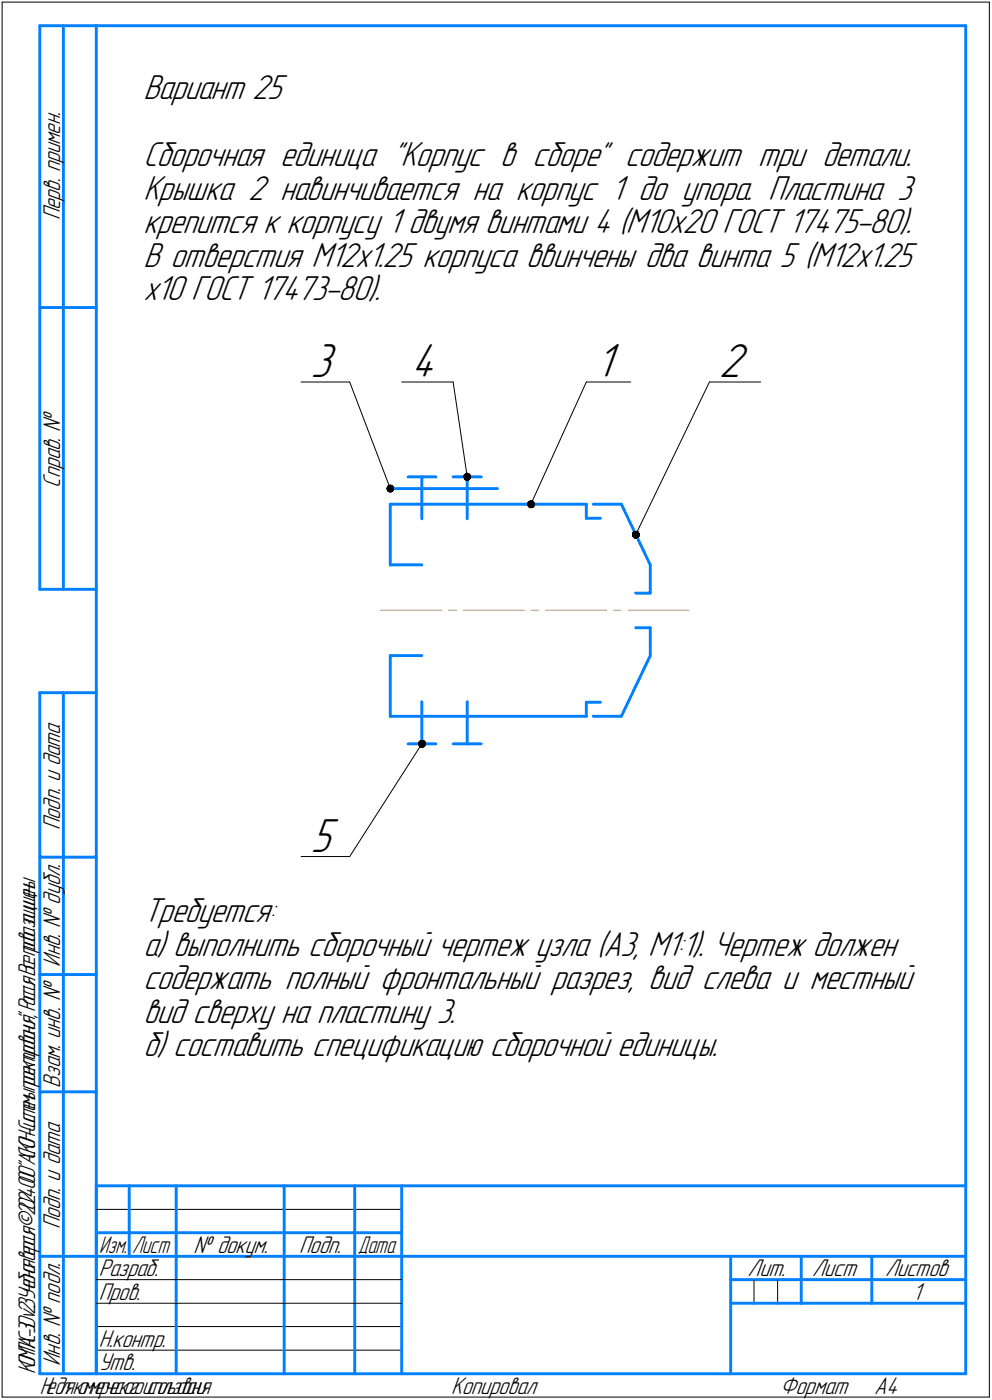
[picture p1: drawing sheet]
<svg xmlns="http://www.w3.org/2000/svg" width="211mm" height="298mm" viewBox="0 0 211 298" stroke-linecap="round" stroke-linejoin="round" font-family="sans-serif">
<g fill="none" stroke="#000" stroke-width=".21">
<path d="M.5 .5h210zM.5 .5v297zM210.5 .5v297zM64.1 81.3h10.3zM74.4 81.3l8.6 22.7zM85.5 81.3h10.9zM96.4 81.3l3 20.2zM124.7 81.3l-11.8 26.1zM124.7 81.3h9.5zM150.9 81.3l-15.7 32.5zM150.9 81.3h10.9zM89.7 158.4l-15.3 24z"/>
<path d="M64.1 182.4h10.3zM20.5 257.5h65zM20.5 272.5h17zM20.5 277.5h17zM37.5 272.5h23zM37.5 277.5h23zM60.5 272.5h15zM60.5 277.5h15zM75.5 272.5h10zM75.5 277.5h10zM160.4 272.5v5zM165.4 272.5v5z"/>
<path d="M.5 297.5h210zM20.5 282.4h65zM20.5 287.5h65z"/>
</g>
<g fill="none" stroke="#0080ff" stroke-width=".62">
<path d="M8.5 5.5v120zM8.5 5.5h12zM13.5 5.5v120zM20.5 5.5h185zM20.5 5.5v287zM205.5 5.5v287zM8.5 65.5h12zM83 107.4v12.9zM83 107.4h41.7zM83 104h22.8zM86.8 101.5h2.9zM89.7 101.5v9z"/>
<path d="M89.7 101.5h3zM96.4 101.5h3zM99.4 101.5v9zM99.4 101.5h3zM124.7 107.4v2.9zM124.7 110.3h3zM126.2 107.4h6zM132.2 107.4l6.1 12.9zM8.5 125.5h12zM83 139.6h6.7zM83 139.6v12.9zM83 120.3h6.7z"/>
<path d="M135.2 133.7h3.1zM135.2 126.3h3.1zM138.3 139.6l-6.1 12.9zM138.3 133.7v5.9zM138.3 120.3v6zM8.5 147.5v145zM8.5 147.5h12zM13.5 147.5v145zM83 152.5h41.7zM86.8 158.4h2.9zM89.7 149.4v9zM89.7 158.4h3z"/>
<path d="M96.4 158.4h3zM99.4 149.4v9zM99.4 158.4h3zM124.7 149.5v3zM124.7 149.5h3zM126.2 152.5h6zM8.5 182.5h12zM8.5 207.5h12zM8.5 232.5h12zM20.5 252.5h185zM20.5 252.5v40zM27.5 252.5v15z"/>
<path d="M37.5 252.5v25zM60.5 252.5v25zM75.5 252.5v25zM85.5 252.5v40zM8.5 267.5h12zM20.5 262.5h7zM20.5 267.5h7zM27.5 262.5h10zM27.5 267.5h10zM37.5 277.5v15zM37.5 262.5h23zM37.5 267.5h23z"/>
<path d="M60.5 277.5v15zM60.5 262.5h15zM60.5 267.5h15zM75.5 277.5v15zM75.5 262.5h10zM75.5 267.5h10zM85.5 267.5h120zM155.4 267.5v25zM155.4 272.5h15.1zM155.4 277.5h5zM160.4 277.5h5zM165.4 277.5h5.1z"/>
<path d="M170.5 267.5v10zM170.5 272.5h35zM170.5 277.5h15zM185.5 267.5v10zM185.5 277.5h20zM8.5 292.5h12zM20.5 292.5h185z"/>
</g>
<path d="M81 129.9h13zM95.4 129.9h1.7zM98.6 129.9h12.9zM113 129.9h1.6zM116.1 129.9h12.9zM130.6 129.9h1.5zM133.7 129.9h12.9z" fill="none" stroke="#ff8000" stroke-width=".21"/>
<g fill="#fff" stroke="#fff" stroke-width=".21">
<path d="M126.7 72.5h5.5zM126.7 72.6h5.5zM126.7 72.6h5.5zM126.7 72.7h5.5zM126.7 72.8h5.5zM126.7 72.8h5.5zM126.7 72.9h5.5zM126.7 72.9h5.5zM126.7 73h5.5zM126.7 73h5.5zM126.7 73.1h5.5zM126.7 73.2h5.5zM126.7 73.2h5.5zM126.7 73.3h5.5zM126.7 73.3h5.5zM126.7 73.4h5.5zM126.7 73.4h5.5zM126.7 73.5h5.5zM126.7 73.5h5.5zM126.7 73.6h5.5zM126.7 73.7h5.5zM126.7 73.7h5.5zM126.7 73.8h5.5zM126.7 73.8h5.5zM126.7 73.9h5.5zM126.7 73.9h5.5zM126.7 74h5.5zM126.7 74.1h5.5zM126.7 74.1h5.5zM126.7 74.2h5.5zM126.7 74.2h5.5zM126.7 74.3h5.5zM126.7 74.3h5.5zM126.7 74.4h5.5zM126.7 74.5h5.5zM126.7 74.5h5.5zM126.7 74.6h5.5zM126.7 74.6h5.5zM126.7 74.7h5.5zM126.7 74.7h5.5zM126.7 74.8h5.5zM126.7 74.8h5.5zM126.7 74.9h5.5zM126.7 75h5.5zM126.7 75h5.5zM126.7 75.1h5.5zM126.7 75.1h5.5zM126.7 75.2h5.5zM126.7 75.2h5.5zM126.7 75.3h5.5zM126.7 75.4h5.5zM126.7 75.4h5.5zM126.7 75.5h5.5zM126.7 75.5h5.5zM126.7 75.6h5.5zM126.7 75.6h5.5zM126.7 75.7h5.5zM126.7 75.7h5.5zM126.7 75.8h5.5zM126.7 75.9h5.5zM126.7 75.9h5.5zM126.7 76h5.5zM126.7 76h5.5zM126.7 76.1h5.5zM126.7 76.1h5.5zM126.7 76.2h5.5zM126.7 76.3h5.5zM126.7 76.3h5.5zM126.7 76.4h5.5zM126.7 76.4h5.5zM126.7 76.5h5.5zM126.7 76.5h5.5zM126.7 76.6h5.5zM126.7 76.7h5.5zM126.7 76.7h5.5zM126.7 76.8h5.5zM126.7 76.8h5.5zM126.7 76.9h5.5zM126.7 76.9h5.5zM126.7 77h5.5zM126.7 77h5.5zM126.7 77.1h5.5zM126.7 77.2h5.5zM126.7 77.2h5.5zM126.7 77.3h5.5zM126.7 77.3h5.5zM126.7 77.4h5.5zM126.7 77.4h5.5zM126.7 77.5h5.5zM126.7 77.6h5.5zM126.7 77.6h5.5zM126.7 77.7h5.5zM126.7 77.7h5.5zM126.7 77.8h5.5zM126.7 77.8h5.5zM126.7 77.9h5.5zM126.7 77.9h5.5zM126.7 78h5.5zM126.7 78.1h5.5zM126.7 78.1h5.5zM126.7 78.2h5.5zM126.7 78.2h5.5zM126.7 78.3h5.5zM126.7 78.3h5.5zM126.7 78.4h5.5zM126.7 78.5h5.5zM126.7 78.5h5.5zM126.7 78.6h5.5zM126.7 78.6h5.5zM126.7 78.7h5.5zM126.7 78.7h5.5zM126.7 78.8h5.5zM126.7 78.9h5.5zM126.7 78.9h5.5zM126.7 79h5.5zM126.7 79h5.5zM126.7 79.1h5.5zM126.7 79.1h5.5zM126.7 79.2h5.5zM126.7 79.2h5.5zM126.7 79.3h5.5zM126.7 79.4h5.5zM126.7 79.4h5.5zM126.7 79.5h5.5zM126.7 79.5h5.5zM126.7 79.6h5.5zM126.7 79.6h5.5zM126.7 79.7h5.5zM126.7 79.8h5.5zM126.7 79.8h5.5zM126.7 79.9h5.5zM126.7 79.9h5.5zM126.7 80h5.5zM126.7 80h5.5zM126.7 80.1h5.5zM126.7 80.2h5.5zM126.7 80.2h5.5zM126.7 80.3h5.5zM126.7 80.3h5.5zM126.7 80.4h5.5zM126.7 80.4h5.5zM126.7 80.5h5.5zM126.7 80.5h5.5zM126.7 80.6h5.5zM126.7 80.7h5.5zM126.7 80.7h5.5zM126.7 80.8h5.5zM126.7 80.8h5.5zM126.7 80.9h5.5zM126.7 80.9h5.5zM126.7 81h5.5zM126.7 81.1h5.5zM126.7 81.1h5.5zM126.7 81.2h5.5zM126.7 81.2h5.5zM126.7 81.3h5.5zM126.7 81.3h5.5zM126.7 81.4h5.5zM126.7 81.4h5.5zM126.7 81.5h5.5zM126.7 81.6h5.5zM126.7 81.6h5.5zM126.7 81.7h5.5zM126.7 81.7h5.5zM126.7 81.8h5.5zM126.7 81.8h5.5zM126.7 81.9h5.5zM126.7 82h5.5zM126.7 82h5.5zM126.7 82.1h5.5zM126.7 82.1h5.5zM126.7 82.2h5.5zM126.7 82.2h5.5zM126.7 82.3h5.5zM126.7 82.4h5.5zM126.7 82.4h5.5z"/>
<path d="M152.9 72.5h7zM152.9 72.6h7zM152.9 72.6h7zM152.9 72.7h7zM152.9 72.8h7zM152.9 72.8h7zM152.9 72.9h7zM152.9 72.9h7zM152.9 73h7zM152.9 73h7zM152.9 73.1h7zM152.9 73.2h7zM152.9 73.2h7zM152.9 73.3h7zM152.9 73.3h7zM152.9 73.4h7zM152.9 73.4h7zM152.9 73.5h7zM152.9 73.5h7zM152.9 73.6h7zM152.9 73.7h7zM152.9 73.7h7zM152.9 73.8h7zM152.9 73.8h7zM152.9 73.9h7zM152.9 73.9h7zM152.9 74h7zM152.9 74.1h7zM152.9 74.1h7zM152.9 74.2h7zM152.9 74.2h7zM152.9 74.3h7zM152.9 74.3h7zM152.9 74.4h7zM152.9 74.5h7zM152.9 74.5h7zM152.9 74.6h7zM152.9 74.6h7zM152.9 74.7h7zM152.9 74.7h7zM152.9 74.8h7zM152.9 74.8h7zM152.9 74.9h7zM152.9 75h7zM152.9 75h7zM152.9 75.1h7zM152.9 75.1h7zM152.9 75.2h7zM152.9 75.2h7zM152.9 75.3h7zM152.9 75.4h7zM152.9 75.4h7zM152.9 75.5h7zM152.9 75.5h7zM152.9 75.6h7zM152.9 75.6h7zM152.9 75.7h7zM152.9 75.7h7zM152.9 75.8h7zM152.9 75.9h7zM152.9 75.9h7zM152.9 76h7zM152.9 76h7zM152.9 76.1h7zM152.9 76.1h7zM152.9 76.2h7zM152.9 76.3h7zM152.9 76.3h7zM152.9 76.4h7zM152.9 76.4h7zM152.9 76.5h7zM152.9 76.5h7zM152.9 76.6h7zM152.9 76.7h7zM152.9 76.7h7zM152.9 76.8h7zM152.9 76.8h7zM152.9 76.9h7zM152.9 76.9h7zM152.9 77h7zM152.9 77h7zM152.9 77.1h7zM152.9 77.2h7zM152.9 77.2h7zM152.9 77.3h7zM152.9 77.3h7zM152.9 77.4h7zM152.9 77.4h7zM152.9 77.5h7zM152.9 77.6h7zM152.9 77.6h7zM152.9 77.7h7zM152.9 77.7h7zM152.9 77.8h7zM152.9 77.8h7zM152.9 77.9h7zM152.9 77.9h7zM152.9 78h7zM152.9 78.1h7zM152.9 78.1h7zM152.9 78.2h7zM152.9 78.2h7zM152.9 78.3h7zM152.9 78.3h7zM152.9 78.4h7zM152.9 78.5h7zM152.9 78.5h7zM152.9 78.6h7zM152.9 78.6h7zM152.9 78.7h7zM152.9 78.7h7zM152.9 78.8h7zM152.9 78.9h7zM152.9 78.9h7zM152.9 79h7zM152.9 79h7zM152.9 79.1h7zM152.9 79.1h7zM152.9 79.2h7zM152.9 79.2h7zM152.9 79.3h7zM152.9 79.4h7zM152.9 79.4h7zM152.9 79.5h7zM152.9 79.5h7zM152.9 79.6h7zM152.9 79.6h7zM152.9 79.7h7zM152.9 79.8h7zM152.9 79.8h7zM152.9 79.9h7zM152.9 79.9h7zM152.9 80h7zM152.9 80h7zM152.9 80.1h7zM152.9 80.2h7zM152.9 80.2h7zM152.9 80.3h7zM152.9 80.3h7zM152.9 80.4h7zM152.9 80.4h7zM152.9 80.5h7zM152.9 80.5h7zM152.9 80.6h7zM152.9 80.7h7zM152.9 80.7h7zM152.9 80.8h7zM152.9 80.8h7zM152.9 80.9h7zM152.9 80.9h7zM152.9 81h7zM152.9 81.1h7zM152.9 81.1h7zM152.9 81.2h7zM152.9 81.2h7zM152.9 81.3h7zM152.9 81.3h7zM152.9 81.4h7zM152.9 81.4h7zM152.9 81.5h7zM152.9 81.6h7zM152.9 81.6h7zM152.9 81.7h7zM152.9 81.7h7zM152.9 81.8h7zM152.9 81.8h7zM152.9 81.9h7zM152.9 82h7zM152.9 82h7zM152.9 82.1h7zM152.9 82.1h7zM152.9 82.2h7zM152.9 82.2h7zM152.9 82.3h7zM152.9 82.4h7zM152.9 82.4h7z"/>
<path d="M66 72.5h6.4zM66 72.6h6.4zM66 72.6h6.4zM66 72.7h6.4zM66 72.8h6.4zM66 72.8h6.4zM66 72.9h6.4zM66 72.9h6.4zM66 73h6.4zM66 73h6.4zM66 73.1h6.4zM66 73.2h6.4zM66 73.2h6.4zM66 73.3h6.4zM66 73.3h6.4zM66 73.4h6.4zM66 73.4h6.4zM66 73.5h6.4zM66 73.5h6.4zM66 73.6h6.4zM66 73.7h6.4zM66 73.7h6.4zM66 73.8h6.4zM66 73.8h6.4zM66 73.9h6.4zM66 73.9h6.4zM66 74h6.4zM66 74.1h6.4zM66 74.1h6.4zM66 74.2h6.4zM66 74.2h6.4zM66 74.3h6.4zM66 74.3h6.4zM66 74.4h6.4zM66 74.5h6.4zM66 74.5h6.4zM66 74.6h6.4zM66 74.6h6.4zM66 74.7h6.4zM66 74.7h6.4zM66 74.8h6.4zM66 74.8h6.4zM66 74.9h6.4zM66 75h6.4zM66 75h6.4zM66 75.1h6.4zM66 75.1h6.4zM66 75.2h6.4zM66 75.2h6.4zM66 75.3h6.4zM66 75.4h6.4zM66 75.4h6.4zM66 75.5h6.4zM66 75.5h6.4zM66 75.6h6.4zM66 75.6h6.4zM66 75.7h6.4zM66 75.7h6.4zM66 75.8h6.4zM66 75.9h6.4zM66 75.9h6.4zM66 76h6.4zM66 76h6.4zM66 76.1h6.4zM66 76.1h6.4zM66 76.2h6.4zM66 76.3h6.4zM66 76.3h6.4zM66 76.4h6.4zM66 76.4h6.4zM66 76.5h6.4zM66 76.5h6.4zM66 76.6h6.4zM66 76.7h6.4zM66 76.7h6.4zM66 76.8h6.4zM66 76.8h6.4zM66 76.9h6.4zM66 76.9h6.4zM66 77h6.4zM66 77h6.4zM66 77.1h6.4zM66 77.2h6.4zM66 77.2h6.4zM66 77.3h6.4zM66 77.3h6.4zM66 77.4h6.4zM66 77.4h6.4zM66 77.5h6.4zM66 77.6h6.4zM66 77.6h6.4zM66 77.7h6.4zM66 77.7h6.4zM66 77.8h6.4zM66 77.8h6.4zM66 77.9h6.4zM66 77.9h6.4zM66 78h6.4zM66 78.1h6.4zM66 78.1h6.4zM66 78.2h6.4zM66 78.2h6.4zM66 78.3h6.4zM66 78.3h6.4zM66 78.4h6.4zM66 78.5h6.4zM66 78.5h6.4zM66 78.6h6.4zM66 78.6h6.4zM66 78.7h6.4zM66 78.7h6.4zM66 78.8h6.4zM66 78.9h6.4zM66 78.9h6.4zM66 79h6.4zM66 79h6.4zM66 79.1h6.4zM66 79.1h6.4zM66 79.2h6.4zM66 79.2h6.4zM66 79.3h6.4zM66 79.4h6.4zM66 79.4h6.4zM66 79.5h6.4zM66 79.5h6.4zM66 79.6h6.4zM66 79.6h6.4zM66 79.7h6.4zM66 79.8h6.4zM66 79.8h6.4zM66 79.9h6.4zM66 79.9h6.4zM66 80h6.4zM66 80h6.4zM66 80.1h6.4zM66 80.2h6.4zM66 80.2h6.4zM66 80.3h6.4zM66 80.3h6.4zM66 80.4h6.4zM66 80.4h6.4zM66 80.5h6.4zM66 80.5h6.4zM66 80.6h6.4zM66 80.7h6.4zM66 80.7h6.4zM66 80.8h6.4zM66 80.8h6.4zM66 80.9h6.4zM66 80.9h6.4zM66 81h6.4zM66 81.1h6.4zM66 81.1h6.4zM66 81.2h6.4zM66 81.2h6.4zM66 81.3h6.4zM66 81.3h6.4zM66 81.4h6.4zM66 81.4h6.4zM66 81.5h6.4zM66 81.6h6.4zM66 81.6h6.4zM66 81.7h6.4zM66 81.7h6.4zM66 81.8h6.4zM66 81.8h6.4zM66 81.9h6.4zM66 82h6.4zM66 82h6.4zM66 82.1h6.4zM66 82.1h6.4zM66 82.2h6.4zM66 82.2h6.4zM66 82.3h6.4zM66 82.4h6.4zM66 82.4h6.4z"/>
<path d="M87.5 72.5h6.9zM87.5 72.6h6.9zM87.5 72.6h6.9zM87.5 72.7h6.9zM87.5 72.8h6.9zM87.5 72.8h6.9zM87.5 72.9h6.9zM87.5 72.9h6.9zM87.5 73h6.9zM87.5 73h6.9zM87.5 73.1h6.9zM87.5 73.2h6.9zM87.5 73.2h6.9zM87.5 73.3h6.9zM87.5 73.3h6.9zM87.5 73.4h6.9zM87.5 73.4h6.9zM87.5 73.5h6.9zM87.5 73.5h6.9zM87.5 73.6h6.9zM87.5 73.7h6.9zM87.5 73.7h6.9zM87.5 73.8h6.9zM87.5 73.8h6.9zM87.5 73.9h6.9zM87.5 73.9h6.9zM87.5 74h6.9zM87.5 74.1h6.9zM87.5 74.1h6.9zM87.5 74.2h6.9zM87.5 74.2h6.9zM87.5 74.3h6.9zM87.5 74.3h6.9zM87.5 74.4h6.9zM87.5 74.5h6.9zM87.5 74.5h6.9zM87.5 74.6h6.9zM87.5 74.6h6.9zM87.5 74.7h6.9zM87.5 74.7h6.9zM87.5 74.8h6.9zM87.5 74.8h6.9zM87.5 74.9h6.9zM87.5 75h6.9zM87.5 75h6.9zM87.5 75.1h6.9zM87.5 75.1h6.9zM87.5 75.2h6.9zM87.5 75.2h6.9zM87.5 75.3h6.9zM87.5 75.4h6.9zM87.5 75.4h6.9zM87.5 75.5h6.9zM87.5 75.5h6.9zM87.5 75.6h6.9zM87.5 75.6h6.9zM87.5 75.7h6.9zM87.5 75.7h6.9zM87.5 75.8h6.9zM87.5 75.9h6.9zM87.5 75.9h6.9zM87.5 76h6.9zM87.5 76h6.9zM87.5 76.1h6.9zM87.5 76.1h6.9zM87.5 76.2h6.9zM87.5 76.3h6.9zM87.5 76.3h6.9zM87.5 76.4h6.9zM87.5 76.4h6.9zM87.5 76.5h6.9zM87.5 76.5h6.9zM87.5 76.6h6.9zM87.5 76.7h6.9zM87.5 76.7h6.9zM87.5 76.8h6.9zM87.5 76.8h6.9zM87.5 76.9h6.9zM87.5 76.9h6.9zM87.5 77h6.9zM87.5 77h6.9zM87.5 77.1h6.9zM87.5 77.2h6.9zM87.5 77.2h6.9zM87.5 77.3h6.9zM87.5 77.3h6.9zM87.5 77.4h6.9zM87.5 77.4h6.9zM87.5 77.5h6.9zM87.5 77.6h6.9zM87.5 77.6h6.9zM87.5 77.7h6.9zM87.5 77.7h6.9zM87.5 77.8h6.9zM87.5 77.8h6.9zM87.5 77.9h6.9zM87.5 77.9h6.9zM87.5 78h6.9zM87.5 78.1h6.9zM87.5 78.1h6.9zM87.5 78.2h6.9zM87.5 78.2h6.9zM87.5 78.3h6.9zM87.5 78.3h6.9zM87.5 78.4h6.9zM87.5 78.5h6.9zM87.5 78.5h6.9zM87.5 78.6h6.9zM87.5 78.6h6.9zM87.5 78.7h6.9zM87.5 78.7h6.9zM87.5 78.8h6.9zM87.5 78.9h6.9zM87.5 78.9h6.9zM87.5 79h6.9zM87.5 79h6.9zM87.5 79.1h6.9zM87.5 79.1h6.9zM87.5 79.2h6.9zM87.5 79.2h6.9zM87.5 79.3h6.9zM87.5 79.4h6.9zM87.5 79.4h6.9zM87.5 79.5h6.9zM87.5 79.5h6.9zM87.5 79.6h6.9zM87.5 79.6h6.9zM87.5 79.7h6.9zM87.5 79.8h6.9zM87.5 79.8h6.9zM87.5 79.9h6.9zM87.5 79.9h6.9zM87.5 80h6.9zM87.5 80h6.9zM87.5 80.1h6.9zM87.5 80.2h6.9zM87.5 80.2h6.9zM87.5 80.3h6.9zM87.5 80.3h6.9zM87.5 80.4h6.9zM87.5 80.4h6.9zM87.5 80.5h6.9zM87.5 80.5h6.9zM87.5 80.6h6.9zM87.5 80.7h6.9zM87.5 80.7h6.9zM87.5 80.8h6.9zM87.5 80.8h6.9zM87.5 80.9h6.9zM87.5 80.9h6.9zM87.5 81h6.9zM87.5 81.1h6.9zM87.5 81.1h6.9zM87.5 81.2h6.9zM87.5 81.2h6.9zM87.5 81.3h6.9zM87.5 81.3h6.9zM87.5 81.4h6.9zM87.5 81.4h6.9zM87.5 81.5h6.9zM87.5 81.6h6.9zM87.5 81.6h6.9zM87.5 81.7h6.9zM87.5 81.7h6.9zM87.5 81.8h6.9zM87.5 81.8h6.9zM87.5 81.9h6.9zM87.5 82h6.9zM87.5 82h6.9zM87.5 82.1h6.9zM87.5 82.1h6.9zM87.5 82.2h6.9zM87.5 82.2h6.9zM87.5 82.3h6.9zM87.5 82.4h6.9zM87.5 82.4h6.9z"/>
<path d="M66 173.6h6.4zM66 173.6h6.4zM66 173.7h6.4zM66 173.7h6.4zM66 173.8h6.4zM66 173.8h6.4zM66 173.9h6.4zM66 174h6.4zM66 174h6.4zM66 174.1h6.4zM66 174.1h6.4zM66 174.2h6.4zM66 174.2h6.4zM66 174.3h6.4zM66 174.4h6.4zM66 174.4h6.4zM66 174.5h6.4zM66 174.5h6.4zM66 174.6h6.4zM66 174.6h6.4zM66 174.7h6.4zM66 174.8h6.4zM66 174.8h6.4zM66 174.9h6.4zM66 174.9h6.4zM66 175h6.4zM66 175h6.4zM66 175.1h6.4zM66 175.1h6.4zM66 175.2h6.4zM66 175.3h6.4zM66 175.3h6.4zM66 175.4h6.4zM66 175.4h6.4zM66 175.5h6.4zM66 175.5h6.4zM66 175.6h6.4zM66 175.7h6.4zM66 175.7h6.4zM66 175.8h6.4zM66 175.8h6.4zM66 175.9h6.4zM66 175.9h6.4zM66 176h6.4zM66 176.1h6.4zM66 176.1h6.4zM66 176.2h6.4zM66 176.2h6.4zM66 176.3h6.4zM66 176.3h6.4zM66 176.4h6.4zM66 176.4h6.4zM66 176.5h6.4zM66 176.6h6.4zM66 176.6h6.4zM66 176.7h6.4zM66 176.7h6.4zM66 176.8h6.4zM66 176.8h6.4zM66 176.9h6.4zM66 177h6.4zM66 177h6.4zM66 177.1h6.4zM66 177.1h6.4zM66 177.2h6.4zM66 177.2h6.4zM66 177.3h6.4zM66 177.3h6.4zM66 177.4h6.4zM66 177.5h6.4zM66 177.5h6.4zM66 177.6h6.4zM66 177.6h6.4zM66 177.7h6.4zM66 177.7h6.4zM66 177.8h6.4zM66 177.9h6.4zM66 177.9h6.4zM66 178h6.4zM66 178h6.4zM66 178.1h6.4zM66 178.1h6.4zM66 178.2h6.4zM66 178.3h6.4zM66 178.3h6.4zM66 178.4h6.4zM66 178.4h6.4zM66 178.5h6.4zM66 178.5h6.4zM66 178.6h6.4zM66 178.6h6.4zM66 178.7h6.4zM66 178.8h6.4zM66 178.8h6.4zM66 178.9h6.4zM66 178.9h6.4zM66 179h6.4zM66 179h6.4zM66 179.1h6.4zM66 179.2h6.4zM66 179.2h6.4zM66 179.3h6.4zM66 179.3h6.4zM66 179.4h6.4zM66 179.4h6.4zM66 179.5h6.4zM66 179.5h6.4zM66 179.6h6.4zM66 179.7h6.4zM66 179.7h6.4zM66 179.8h6.4zM66 179.8h6.4zM66 179.9h6.4zM66 179.9h6.4zM66 180h6.4zM66 180.1h6.4zM66 180.1h6.4zM66 180.2h6.4zM66 180.2h6.4zM66 180.3h6.4zM66 180.3h6.4zM66 180.4h6.4zM66 180.5h6.4zM66 180.5h6.4zM66 180.6h6.4zM66 180.6h6.4zM66 180.7h6.4zM66 180.7h6.4zM66 180.8h6.4zM66 180.8h6.4zM66 180.9h6.4zM66 181h6.4zM66 181h6.4zM66 181.1h6.4zM66 181.1h6.4zM66 181.2h6.4zM66 181.2h6.4zM66 181.3h6.4zM66 181.4h6.4zM66 181.4h6.4zM66 181.5h6.4zM66 181.5h6.4zM66 181.6h6.4zM66 181.6h6.4zM66 181.7h6.4zM66 181.8h6.4zM66 181.8h6.4zM66 181.9h6.4zM66 181.9h6.4zM66 182h6.4zM66 182h6.4zM66 182.1h6.4zM66 182.1h6.4zM66 182.2h6.4zM66 182.3h6.4zM66 182.3h6.4zM66 182.4h6.4zM66 182.4h6.4zM66 182.5h6.4zM66 182.5h6.4zM66 182.6h6.4zM66 182.7h6.4zM66 182.7h6.4zM66 182.8h6.4zM66 182.8h6.4zM66 182.9h6.4zM66 182.9h6.4zM66 183h6.4zM66 183h6.4zM66 183.1h6.4zM66 183.2h6.4zM66 183.2h6.4zM66 183.3h6.4zM66 183.3h6.4zM66 183.4h6.4zM66 183.4h6.4z"/>
</g>
<g fill="#000" stroke="#000" stroke-width=".21">
<path d="M82.7 103.3h.6zM82.7 103.3h.7zM82.6 103.4h.9zM82.5 103.5h1zM82.4 103.5h1.2zM82.4 103.6h1.3zM82.4 103.6h1.3zM82.4 103.7h1.3zM82.4 103.7h1.4zM82.3 103.8h1.5zM82.3 103.9h1.5zM82.2 103.9h1.6zM82.3 104h1.5zM82.3 104h1.5zM82.3 104.1h1.5zM82.3 104.1h1.5zM82.3 104.2h1.5zM82.3 104.3h1.5zM82.3 104.3h1.5zM82.4 104.4h1.3zM82.4 104.4h1.3zM82.4 104.5h1.3zM82.5 104.5h1.1zM82.5 104.6h1zM82.5 104.6h1zM82.7 104.7h.7zM82.8 104.8h.5z"/>
<path d="M99.3 100.8h.3zM99.2 100.8h.5zM99.1 100.9h.7zM98.9 100.9h1zM98.9 101h1.1zM98.8 101h1.2zM98.8 101.1h1.2zM98.7 101.1h1.4zM98.7 101.2h1.4zM98.6 101.3h1.5zM98.6 101.3h1.5zM98.6 101.4h1.5zM98.6 101.4h1.5zM98.6 101.5h1.5zM98.6 101.5h1.5zM98.6 101.6h1.5zM98.6 101.7h1.5zM98.7 101.7h1.4zM98.7 101.8h1.4zM98.7 101.8h1.4zM98.7 101.9h1.4zM98.8 101.9h1.2zM98.8 102h1.2zM98.8 102.1h1.2zM98.9 102.1h1zM98.9 102.2h1zM99.1 102.2h.6zM99.1 102.3h.6z"/>
<path d="M112.8 106.6h.5zM112.7 106.7h.7zM112.5 106.7h1zM112.5 106.8h1zM112.4 106.8h1.2zM112.4 106.9h1.2zM112.3 107h1.3zM112.3 107h1.4zM112.2 107.1h1.5zM112.2 107.1h1.5zM112.2 107.2h1.5zM112.2 107.2h1.5zM112.2 107.3h1.5zM112.2 107.4h1.5zM112.2 107.4h1.5zM112.2 107.5h1.5zM112.2 107.5h1.5zM112.2 107.6h1.5zM112.3 107.6h1.4zM112.3 107.7h1.4zM112.3 107.8h1.4zM112.3 107.8h1.3zM112.3 107.9h1.3zM112.4 107.9h1.2zM112.5 108h1zM112.6 108h.8zM112.6 108.1h.7z"/>
<path d="M135 113.1h.6zM134.8 113.2h.9zM134.8 113.2h1zM134.7 113.3h1.2zM134.7 113.3h1.2zM134.6 113.4h1.3zM134.6 113.5h1.4zM134.5 113.5h1.5zM134.5 113.6h1.5zM134.5 113.6h1.5zM134.5 113.7h1.5zM134.5 113.7h1.5zM134.5 113.8h1.5zM134.5 113.8h1.5zM134.5 113.9h1.5zM134.5 114h1.5zM134.5 114h1.5zM134.6 114.1h1.4zM134.6 114.1h1.4zM134.6 114.2h1.4zM134.6 114.2h1.4zM134.6 114.3h1.3zM134.7 114.4h1.2zM134.8 114.4h1zM134.8 114.5h.9zM134.9 114.5h.7zM135 114.6h.5z"/>
<path d="M89.6 157.6h.5zM89.4 157.7h.9zM89.3 157.8h1zM89.2 157.8h1.2zM89.2 157.9h1.2zM89.1 157.9h1.4zM89.1 158h1.4zM89.1 158h1.4zM89.1 158.1h1.4zM89.1 158.2h1.4zM89 158.2h1.6zM89 158.3h1.6zM89 158.3h1.6zM89 158.4h1.6zM89 158.4h1.6zM89 158.5h1.6zM89 158.6h1.6zM89.1 158.6h1.4zM89.1 158.7h1.4zM89.1 158.7h1.4zM89.1 158.8h1.4zM89.1 158.8h1.3zM89.2 158.9h1.2zM89.2 158.9h1.1zM89.3 159h1zM89.4 159.1h.7zM89.6 159.1h.4z"/>
</g>
<g font-size="10.8">
<text x="66" y="80.3">3</text>
<text x="87.5" y="80.3">4</text>
<text x="126.7" y="80.3">1</text>
<text x="152.9" y="80.3">2</text>
<text x="66" y="181.4">5</text>
</g>
<g font-size="7.8">
<text x="30.5" y="21.1">Вариант 25</text>
<text x="30.5" y="35.4">Сборочная единица &quot;Корпус в сборе&quot; содержит три детали.</text>
<text x="30.5" y="42.5">Крышка 2 навинчивается на корпус 1 до упора. Пластина 3</text>
<text x="30.5" y="49.6">крепится к корпусу 1 двумя винтами 4 (М10х20 ГОСТ 17475-80).</text>
<text x="30.5" y="56.8">В отверстия М12х1.25 корпуса ввинчены два винта 5 (М12х1.25</text>
<text x="30.5" y="63.9">х10 ГОСТ 17473-80).</text>
<text x="30.5" y="196.3">Требуется:</text>
<text x="30.5" y="203.5">а) выполнить сборочный чертеж узла (А3, М1:1). Чертеж должен</text>
<text x="30.5" y="210.6">содержать полный фронтальный разрез, вид слева и местный</text>
<text x="30.5" y="217.7">вид сверху на пластину 3.</text>
<text x="30.5" y="224.9">б) составить спецификацию сборочной единицы.</text>
</g>
<g font-size="5.5">
<text x="12.8" y="46.9" transform="rotate(-90 12.8 46.9)">Перв. примен.</text>
<text x="12.8" y="103.8" transform="rotate(-90 12.8 103.8)">Справ. №</text>
<text x="12.8" y="176.7" transform="rotate(-90 12.8 176.7)">Подп. и дата</text>
<text x="12.8" y="205.8" transform="rotate(-90 12.8 205.8)">Инв. № дубл.</text>
<text x="12.8" y="231.6" transform="rotate(-90 12.8 231.6)">Взам. инв. №</text>
<text x="12.8" y="261.7" transform="rotate(-90 12.8 261.7)">Подп. и дата</text>
<text x="41.2" y="266.8">№ докум.</text>
<text x="63.6" y="266.8">Подп.</text>
<text x="21" y="271.8">Разраб.</text>
<text x="159.1" y="271.8">Лит.</text>
<text x="172.8" y="271.8">Лист</text>
<text x="188.3" y="271.8">Листов</text>
<text x="21" y="276.8">Пров.</text>
<text x="194.1" y="276.8">1</text>
<text x="21" y="286.8">Н.контр.</text>
<text x="12.8" y="290.8" transform="rotate(-90 12.8 290.8)">Инв. № подл.</text>
<text x="21" y="291.8">Утв.</text>
<text x="96" y="296.8">Копировал</text>
<text x="166" y="296.8">Формат</text>
<text x="186" y="296.8">A4</text>
</g>
<g font-size="5.4">
<text x="21.1" y="266.8">Изм.</text>
<text x="28.1" y="266.8">Лист</text>
<text x="76.1" y="266.8">Дата</text>
<text x="7.5" y="292.5" transform="rotate(-90 7.5 292.5)">КОМПАС-3Dv23Учебнаяверсия©2024ООО&quot;АСКОН-Системыпроектирования&quot;,Россия.Всеправазащищены.</text>
<text x="8.5" y="296.7">Недлякоммерческогоиспользования</text>
</g>
</svg>
